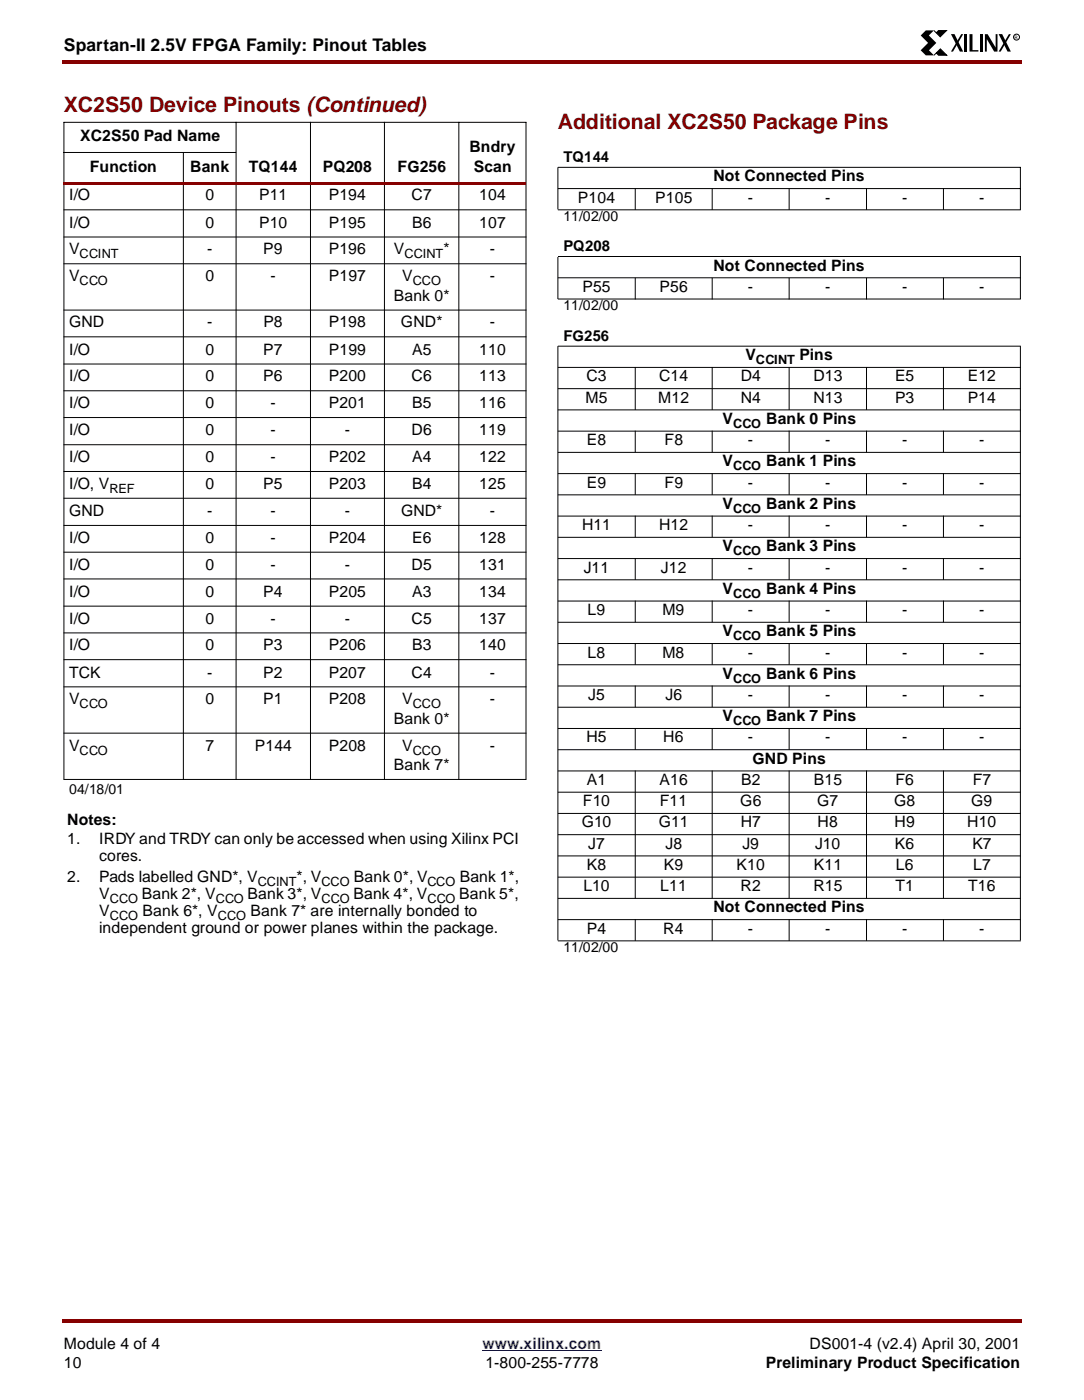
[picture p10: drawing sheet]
<svg xmlns="http://www.w3.org/2000/svg" width="216mm" height="279mm" viewBox="0 0 216 279" stroke-linecap="round" stroke-linejoin="round" font-family="sans-serif">
<g fill="#850000">
<path d="M12.4 12h.3v.7h-.3z"/>
<path d="M203.2 12h.4v.7h-.4z"/>
<path d="M12.7 12h190.5v.7h-190.5z"/>
</g>
<path d="M12.7 266.7h190.4v7.6h-190.4z" fill="#fff"/>
<path d="M96.1 269.2h23.7" fill="none" stroke="#00f" stroke-width=".2"/>
<g fill="#850000">
<path d="M12.4 262.9h.3v.7h-.3z"/>
<path d="M203.2 262.9h.4v.7h-.4z"/>
<path d="M12.7 262.9h190.5v.7h-190.5z"/>
</g>
<path d="M183.2 6h19.9v5.2h-19.9z" fill="#fff"/>
<path d="M183.4 7.1l1-1h1.6l-1 1 1.5 1.5-1.5 1.4 1 1h-1.6l-1-1 1.4-1.5zM189.4 6.8h.7l1.7 3.5h-.6zM191.4 6.8h.4l-2 3.5h-.4zM192 6.8h.6v3.5h-.6zM193.1 6.8h.6v3.2h1.2v.3h-1.8zM195.1 6.8h.6v3.5h-.6zM196.2 6.8h.5l1.6 2.7v-2.7h.4v3.5h-.7l-1.5-2.5v2.5h-.3zM198.9 6.8h.7l1.7 3.5h-.6zM200.9 6.8h.4l-2 3.5h-.4z" fill="#000"/>
<path d="M186 6.1l.5 .4 .4-.4h1.6l-1.2 1.2zM186.5 10.6l-.5 .4 1.3-1.3 1.3 1.3h-1.7z" fill="#000" stroke="#000" stroke-width=".2"/>
<g fill="none" stroke="#000" stroke-width=".2">
<path d="M12.6 24.4h92.2M12.6 30.4h34.4M12.7 24.4v131M36.5 30.4v125M47 24.3v131.1M61.8 24.3v131.1M76.6 24.3v131.1M91.4 24.3v131.1M104.8 24.4v131"/>
<circle cx="202.5" cy="7.4" r=".59"/>
</g>
<path d="M12.6 36.2h92.2v.5h-92.2z" fill="#850000"/>
<g fill="none" stroke="#000" stroke-width=".2">
<path d="M111.1 37.6h92.2M126.5 37.5v4.3M141.8 37.5v4.3M157.2 37.5v4.3M172.6 37.5v4.3M187.9 37.5v4.3M203.2 33.4v8.3M203.3 33.4h-92.2v8.3M12.6 41.8h92.2M12.6 47.2h92.2M12.6 52.6h92.2M111.1 41.8h92.2"/>
<path d="M111.1 51.2v8.4h92.2M111.1 51.1h92.2M111.1 55.4h92.2M126.5 55.4v4.3M141.8 55.4v4.3M157.2 55.4v4.3M172.6 55.4v4.3M187.9 55.4v4.3M203.2 51.2v8.4M12.6 61.8h92.2M12.6 67.1h92.2M12.6 72.6h92.2"/>
<path d="M12.6 77.9h92.2M111.1 73.2h92.2M111.1 77.5h92.2M126.5 73.1v8.6M141.8 73.1v8.6M157.2 73.1v8.6M172.6 73.1v8.6M187.9 73.1v8.6M203.2 69v118.4M203.3 69h-92.2v118.4M12.6 83.2h92.2M12.6 88.6h92.2"/>
<path d="M12.6 94h92.2M12.6 99.3h92.2M111.1 81.7h92.2M111.1 85.9h92.2M111.1 90.2h92.2M111.1 94.4h92.2M111.1 98.6h92.2M126.5 85.8v4.4M126.5 94.3v4.3M141.8 85.8v4.4M141.8 94.3v4.3M157.2 85.8v4.4"/>
<path d="M157.2 94.3v4.3M172.6 85.8v4.4M172.6 94.3v4.3M187.9 85.8v4.4M187.9 94.3v4.3M12.6 104.7h92.2M12.6 110.1h92.2M12.6 115.4h92.2M111.1 102.9h92.2M111.1 107.1h92.2M111.1 111.3h92.2M111.1 115.6h92.2"/>
<path d="M111.1 119.8h92.2M126.5 102.8v4.3M126.5 111.2v4.4M126.5 119.7v4.3M141.8 102.8v4.3M141.8 111.2v4.4M141.8 119.7v4.3M157.2 102.8v4.3M157.2 111.2v4.4M157.2 119.7v4.3M172.6 102.8v4.3M172.6 111.2v4.4"/>
<path d="M172.6 119.7v4.3M187.9 102.8v4.3M187.9 111.2v4.4M187.9 119.7v4.3M12.6 120.8h92.2M12.6 126.1h92.2M12.6 131.5h92.2M12.6 136.9h92.2M111.1 124h92.2M111.1 128.3h92.2M111.1 132.5h92.2M111.1 136.7h92.2"/>
<path d="M126.5 128.2v4.3M126.5 136.6v4.4M141.8 128.2v4.3M141.8 136.6v4.4M157.2 128.2v4.3M157.2 136.6v4.4M172.6 128.2v4.3M172.6 136.6v4.4M187.9 128.2v4.3M187.9 136.6v4.4M12.6 146.1h92.2M12.6 155.4h92.2"/>
<path d="M111.1 141h92.2M111.1 145.2h92.2M111.1 149.4h92.2M111.1 153.7h92.2M111.1 157.9h92.2M126.5 145.1v4.3M126.5 153.6v25.5M141.8 145.1v4.3M141.8 153.6v25.5M157.2 145.1v4.3M157.2 153.6v25.5M172.6 145.1v4.3"/>
<path d="M172.6 153.6v25.5M187.9 145.1v4.3M187.9 153.6v25.5M111.1 162.1h92.2M111.1 166.4h92.2M111.1 170.6h92.2M111.1 174.8h92.2M111.1 179.1h92.2M111.1 183.3h92.2M111.1 187.5h92.2M126.5 183.2v4.3M141.8 183.2v4.3"/>
<path d="M157.2 183.2v4.3M172.6 183.2v4.3M187.9 183.2v4.3"/>
</g>
<g font-size="4.2" fill="#850000">
<text x="12.7" y="22.3">XC2S50 Device Pinouts (Continued)</text>
<text x="111.1" y="25.7">Additional XC2S50 Package Pins</text>
</g>
<text font-size="3.5" x="12.7" y="10.2">Spartan-II 2.5V FPGA Family: Pinout Tables</text>
<g font-size="3.1">
<text x="15.9" y="28.2">XC2S50 Pad Name</text>
<text x="17.9" y="34.3">Function</text>
<text x="37.9" y="34.3">Bank</text>
<text x="49.6" y="34.3">TQ144</text>
<text x="64.3" y="34.3">PQ208</text>
<text x="79.2" y="34.3">FG256</text>
<text x="93.5" y="30.4">Bndry</text>
<text x="94.4" y="34.3">Scan</text>
<text x="13.7" y="40">I/O</text>
<text x="40.9" y="40">0</text>
<text x="51.6" y="40">P11</text>
<text x="65.5" y="40">P194</text>
<text x="82" y="40">C7</text>
<text x="95.5" y="40">104</text>
<text x="115.1" y="40.4">P104</text>
<text x="130.5" y="40.4">P105</text>
<text x="142.1" y="36.1">Not Connected Pins</text>
<text x="149" y="40.4">-</text>
<text x="164.4" y="40.4">-</text>
<text x="179.7" y="40.4">-</text>
<text x="195" y="40.4">-</text>
<text x="13.7" y="45.4">I/O</text>
<text x="40.9" y="45.4">0</text>
<text x="51.6" y="45.4">P10</text>
<text x="65.5" y="45.4">P195</text>
<text x="82.1" y="45.4">B6</text>
<text x="95.5" y="45.4">107</text>
<text x="13.7" y="50.7">V</text>
<text x="41.3" y="50.7">-</text>
<text x="52.4" y="50.7">P9</text>
<text x="65.5" y="50.7">P196</text>
<text x="78.4" y="50.7">V</text>
<text x="88.3" y="50.7">*</text>
<text x="97.6" y="50.7">-</text>
<text x="13.7" y="56">V</text>
<text x="40.9" y="56">0</text>
<text x="53.9" y="56">-</text>
<text x="65.5" y="56">P197</text>
<text x="78.4" y="59.9">Bank 0*</text>
<text x="80.1" y="56">V</text>
<text x="97.6" y="56">-</text>
<text x="116" y="58.2">P55</text>
<text x="131.3" y="58.2">P56</text>
<text x="142.1" y="54">Not Connected Pins</text>
<text x="149" y="58.2">-</text>
<text x="164.4" y="58.2">-</text>
<text x="179.7" y="58.2">-</text>
<text x="195" y="58.2">-</text>
<text x="13.7" y="65.3">GND</text>
<text x="41.3" y="65.3">-</text>
<text x="52.5" y="65.3">P8</text>
<text x="65.5" y="65.3">P198</text>
<text x="79.9" y="65.3">GND*</text>
<text x="97.6" y="65.3">-</text>
<text x="13.7" y="70.7">I/O</text>
<text x="40.9" y="70.7">0</text>
<text x="52.4" y="70.7">P7</text>
<text x="65.5" y="70.7">P199</text>
<text x="82.1" y="70.7">A5</text>
<text x="95.5" y="70.7">110</text>
<text x="148.5" y="71.8">V</text>
<text x="159.2" y="71.8">Pins</text>
<text x="13.7" y="76">I/O</text>
<text x="40.9" y="76">0</text>
<text x="52.4" y="76">P6</text>
<text x="65.5" y="76">P200</text>
<text x="82" y="76">C6</text>
<text x="95.5" y="76">113</text>
<text x="116.8" y="76">C3</text>
<text x="131.3" y="76">C14</text>
<text x="147.5" y="76">D4</text>
<text x="162" y="76">D13</text>
<text x="178.3" y="76">E5</text>
<text x="192.7" y="76">E12</text>
<text x="13.7" y="81.4">I/O</text>
<text x="40.9" y="81.4">0</text>
<text x="53.9" y="81.4">-</text>
<text x="65.5" y="81.4">P201</text>
<text x="82.1" y="81.4">B5</text>
<text x="95.5" y="81.4">116</text>
<text x="116.6" y="80.3">M5</text>
<text x="131.1" y="80.3">M12</text>
<text x="147.5" y="80.3">N4</text>
<text x="162" y="80.3">N13</text>
<text x="178.3" y="80.3">P3</text>
<text x="192.7" y="80.3">P14</text>
<text x="13.7" y="86.8">I/O</text>
<text x="40.9" y="86.8">0</text>
<text x="53.9" y="86.8">-</text>
<text x="68.7" y="86.8">-</text>
<text x="82" y="86.8">D6</text>
<text x="95.5" y="86.8">119</text>
<text x="116.9" y="88.7">E8</text>
<text x="132.4" y="88.7">F8</text>
<text x="143.9" y="84.5">V</text>
<text x="149" y="88.7">-</text>
<text x="152.6" y="84.5">Bank 0 Pins</text>
<text x="164.4" y="88.7">-</text>
<text x="179.7" y="88.7">-</text>
<text x="195" y="88.7">-</text>
<text x="13.7" y="92.1">I/O</text>
<text x="40.9" y="92.1">0</text>
<text x="53.9" y="92.1">-</text>
<text x="65.5" y="92.1">P202</text>
<text x="82.1" y="92.1">A4</text>
<text x="95.5" y="92.1">122</text>
<text x="143.9" y="93">V</text>
<text x="152.6" y="93">Bank 1 Pins</text>
<text x="13.7" y="97.4">I/O, V</text>
<text x="40.9" y="97.4">0</text>
<text x="52.4" y="97.4">P5</text>
<text x="65.5" y="97.4">P203</text>
<text x="82.1" y="97.4">B4</text>
<text x="95.5" y="97.4">125</text>
<text x="116.9" y="97.2">E9</text>
<text x="132.4" y="97.2">F9</text>
<text x="143.9" y="101.4">V</text>
<text x="149" y="97.2">-</text>
<text x="152.6" y="101.4">Bank 2 Pins</text>
<text x="164.4" y="97.2">-</text>
<text x="179.7" y="97.2">-</text>
<text x="195" y="97.2">-</text>
<text x="13.7" y="102.9">GND</text>
<text x="41.3" y="102.9">-</text>
<text x="53.9" y="102.9">-</text>
<text x="68.7" y="102.9">-</text>
<text x="79.9" y="102.9">GND*</text>
<text x="97.6" y="102.9">-</text>
<text x="115.9" y="105.7">H11</text>
<text x="131.3" y="105.7">H12</text>
<text x="149" y="105.7">-</text>
<text x="164.4" y="105.7">-</text>
<text x="179.7" y="105.7">-</text>
<text x="195" y="105.7">-</text>
<text x="13.7" y="108.2">I/O</text>
<text x="13.7" y="113.5">I/O</text>
<text x="40.9" y="108.2">0</text>
<text x="40.9" y="113.5">0</text>
<text x="53.9" y="108.2">-</text>
<text x="53.9" y="113.5">-</text>
<text x="65.5" y="108.2">P204</text>
<text x="68.7" y="113.5">-</text>
<text x="82" y="113.5">D5</text>
<text x="82.1" y="108.2">E6</text>
<text x="95.5" y="108.2">128</text>
<text x="95.5" y="113.5">131</text>
<text x="143.9" y="109.9">V</text>
<text x="152.6" y="109.9">Bank 3 Pins</text>
<text x="13.7" y="119">I/O</text>
<text x="40.9" y="119">0</text>
<text x="52.4" y="119">P4</text>
<text x="65.5" y="119">P205</text>
<text x="82.1" y="119">A3</text>
<text x="95.5" y="119">134</text>
<text x="116.3" y="114.1">J11</text>
<text x="131.6" y="114.1">J12</text>
<text x="143.9" y="118.4">V</text>
<text x="149" y="114.1">-</text>
<text x="152.6" y="118.4">Bank 4 Pins</text>
<text x="164.4" y="114.1">-</text>
<text x="179.7" y="114.1">-</text>
<text x="195" y="114.1">-</text>
<text x="13.7" y="124.3">I/O</text>
<text x="40.9" y="124.3">0</text>
<text x="53.9" y="124.3">-</text>
<text x="68.7" y="124.3">-</text>
<text x="82" y="124.3">C5</text>
<text x="95.5" y="124.3">137</text>
<text x="117" y="122.6">L9</text>
<text x="131.9" y="122.6">M9</text>
<text x="149" y="122.6">-</text>
<text x="164.4" y="122.6">-</text>
<text x="179.7" y="122.6">-</text>
<text x="195" y="122.6">-</text>
<text x="13.7" y="129.6">I/O</text>
<text x="40.9" y="129.6">0</text>
<text x="52.4" y="129.6">P3</text>
<text x="65.5" y="129.6">P206</text>
<text x="82.1" y="129.6">B3</text>
<text x="95.5" y="129.6">140</text>
<text x="117" y="131.1">L8</text>
<text x="131.9" y="131.1">M8</text>
<text x="143.9" y="126.8">V</text>
<text x="149" y="131.1">-</text>
<text x="152.6" y="126.8">Bank 5 Pins</text>
<text x="164.4" y="131.1">-</text>
<text x="179.7" y="131.1">-</text>
<text x="195" y="131.1">-</text>
<text x="13.7" y="135">TCK</text>
<text x="41.3" y="135">-</text>
<text x="52.4" y="135">P2</text>
<text x="65.5" y="135">P207</text>
<text x="82" y="135">C4</text>
<text x="97.6" y="135">-</text>
<text x="143.9" y="135.3">V</text>
<text x="152.6" y="135.3">Bank 6 Pins</text>
<text x="13.7" y="140.4">V</text>
<text x="40.9" y="140.4">0</text>
<text x="52.4" y="140.4">P1</text>
<text x="65.5" y="140.4">P208</text>
<text x="80.1" y="140.4">V</text>
<text x="97.6" y="140.4">-</text>
<text x="117.1" y="139.5">J5</text>
<text x="132.5" y="139.5">J6</text>
<text x="143.9" y="143.8">V</text>
<text x="149" y="139.5">-</text>
<text x="152.6" y="143.8">Bank 7 Pins</text>
<text x="164.4" y="139.5">-</text>
<text x="179.7" y="139.5">-</text>
<text x="195" y="139.5">-</text>
<text x="13.7" y="149.6">V</text>
<text x="40.9" y="149.6">7</text>
<text x="50.7" y="149.6">P144</text>
<text x="65.5" y="149.6">P208</text>
<text x="78.4" y="144.3">Bank 0*</text>
<text x="80.1" y="149.6">V</text>
<text x="97.6" y="149.6">-</text>
<text x="116.8" y="148">H5</text>
<text x="132.1" y="148">H6</text>
<text x="149" y="148">-</text>
<text x="164.4" y="148">-</text>
<text x="179.7" y="148">-</text>
<text x="195" y="148">-</text>
<text x="78.4" y="153.5">Bank 7*</text>
<text x="149.9" y="152.2">GND Pins</text>
<text x="116.1" y="160.7">F10</text>
<text x="116.9" y="156.5">A1</text>
<text x="131.4" y="156.5">A16</text>
<text x="131.4" y="160.7">F11</text>
<text x="147.4" y="160.7">G6</text>
<text x="147.6" y="156.5">B2</text>
<text x="162.1" y="156.5">B15</text>
<text x="162.7" y="160.7">G7</text>
<text x="178.1" y="160.7">G8</text>
<text x="178.3" y="156.5">F6</text>
<text x="193.4" y="160.7">G9</text>
<text x="193.8" y="156.5">F7</text>
<text x="13.4" y="164.4">Notes:</text>
<text x="115.9" y="164.9">G10</text>
<text x="131.2" y="164.9">G11</text>
<text x="147.5" y="164.9">H7</text>
<text x="162.8" y="164.9">H8</text>
<text x="178.2" y="164.9">H9</text>
<text x="192.7" y="164.9">H10</text>
<text x="13.4" y="168.3">1.</text>
<text x="19.8" y="168.3">IRDY and TRDY can only be accessed when using Xilinx PCI</text>
<text x="19.8" y="171.7">cores.</text>
<text x="116.9" y="173.4">K8</text>
<text x="117.1" y="169.2">J7</text>
<text x="132.2" y="173.4">K9</text>
<text x="132.5" y="169.2">J8</text>
<text x="146.7" y="173.4">K10</text>
<text x="147.9" y="169.2">J9</text>
<text x="162.1" y="173.4">K11</text>
<text x="162.3" y="169.2">J10</text>
<text x="178.3" y="169.2">K6</text>
<text x="178.4" y="173.4">L6</text>
<text x="193.7" y="169.2">K7</text>
<text x="193.8" y="173.4">L7</text>
<text x="13.4" y="175.8">2.</text>
<text x="19.8" y="175.8">Pads labelled GND*, V</text>
<text x="19.8" y="179.2">V</text>
<text x="28.2" y="179.2">Bank 2*, V</text>
<text x="49.3" y="179.2">Bank 3*, V</text>
<text x="59" y="175.8">*, V</text>
<text x="70.4" y="179.2">Bank 4*, V</text>
<text x="70.5" y="175.8">Bank 0*, V</text>
<text x="91.5" y="179.2">Bank 5*,</text>
<text x="91.6" y="175.8">Bank 1*,</text>
<text x="116.2" y="177.6">L10</text>
<text x="131.5" y="177.6">L11</text>
<text x="147.5" y="177.6">R2</text>
<text x="162" y="177.6">R15</text>
<text x="178.3" y="177.6">T1</text>
<text x="192.8" y="177.6">T16</text>
<text x="19.8" y="182.5">V</text>
<text x="19.8" y="185.9">independent ground or power planes within the package.</text>
<text x="28.4" y="182.5">Bank 6*, V</text>
<text x="49.9" y="182.5">Bank 7* are internally bonded to</text>
<text x="142.1" y="181.9">Not Connected Pins</text>
<text x="116.9" y="186.1">P4</text>
<text x="132.1" y="186.1">R4</text>
<text x="149" y="186.1">-</text>
<text x="164.4" y="186.1">-</text>
<text x="179.7" y="186.1">-</text>
<text x="195" y="186.1">-</text>
<text x="12.7" y="268.8">Module 4 of 4</text>
<text x="161.2" y="268.8">DS001-4 (v2.4) April 30, 2001</text>
<text x="12.7" y="272.7">10</text>
<text x="96.7" y="272.7">1-800-255-7778</text>
<text x="152.5" y="272.7">Preliminary Product Specification</text>
</g>
<text font-size="3.1" fill="#00f" x="96.1" y="268.8">www.xilinx.com</text>
<g font-size="3">
<text x="112.2" y="32.3">TQ144</text>
<text x="112.2" y="50.1">PQ208</text>
<text x="112.2" y="68">FG256</text>
</g>
<g font-size="2.8">
<text x="112.2" y="44">11/02/00</text>
<text x="112.2" y="61.9">11/02/00</text>
<text x="13.7" y="158.2">04/18/01</text>
<text x="112.2" y="189.7">11/02/00</text>
</g>
<g font-size="2.5">
<text x="15.9" y="51.5">CCINT</text>
<text x="80.5" y="51.5">CCINT</text>
<text x="15.9" y="56.9">CCO</text>
<text x="82.2" y="56.9">CCO</text>
<text x="150.6" y="72.6">CCINT</text>
<text x="146" y="85.3">CCO</text>
<text x="146" y="93.7">CCO</text>
<text x="21.8" y="98.3">REF</text>
<text x="146" y="102.2">CCO</text>
<text x="146" y="110.7">CCO</text>
<text x="146" y="119.1">CCO</text>
<text x="146" y="127.6">CCO</text>
<text x="146" y="136.1">CCO</text>
<text x="15.9" y="141.1">CCO</text>
<text x="82.2" y="141.1">CCO</text>
<text x="146" y="144.5">CCO</text>
<text x="15.9" y="150.4">CCO</text>
<text x="82.2" y="150.4">CCO</text>
<text x="21.9" y="179.9">CCO</text>
<text x="43" y="179.9">CCO</text>
<text x="51.3" y="176.5">CCINT</text>
<text x="64" y="176.5">CCO</text>
<text x="64" y="179.9">CCO</text>
<text x="85.1" y="176.5">CCO</text>
<text x="85.1" y="179.9">CCO</text>
<text x="21.9" y="183.3">CCO</text>
<text x="43.4" y="183.3">CCO</text>
</g>
<text font-size=".9" x="202.1" y="7.7">R</text>
</svg>
